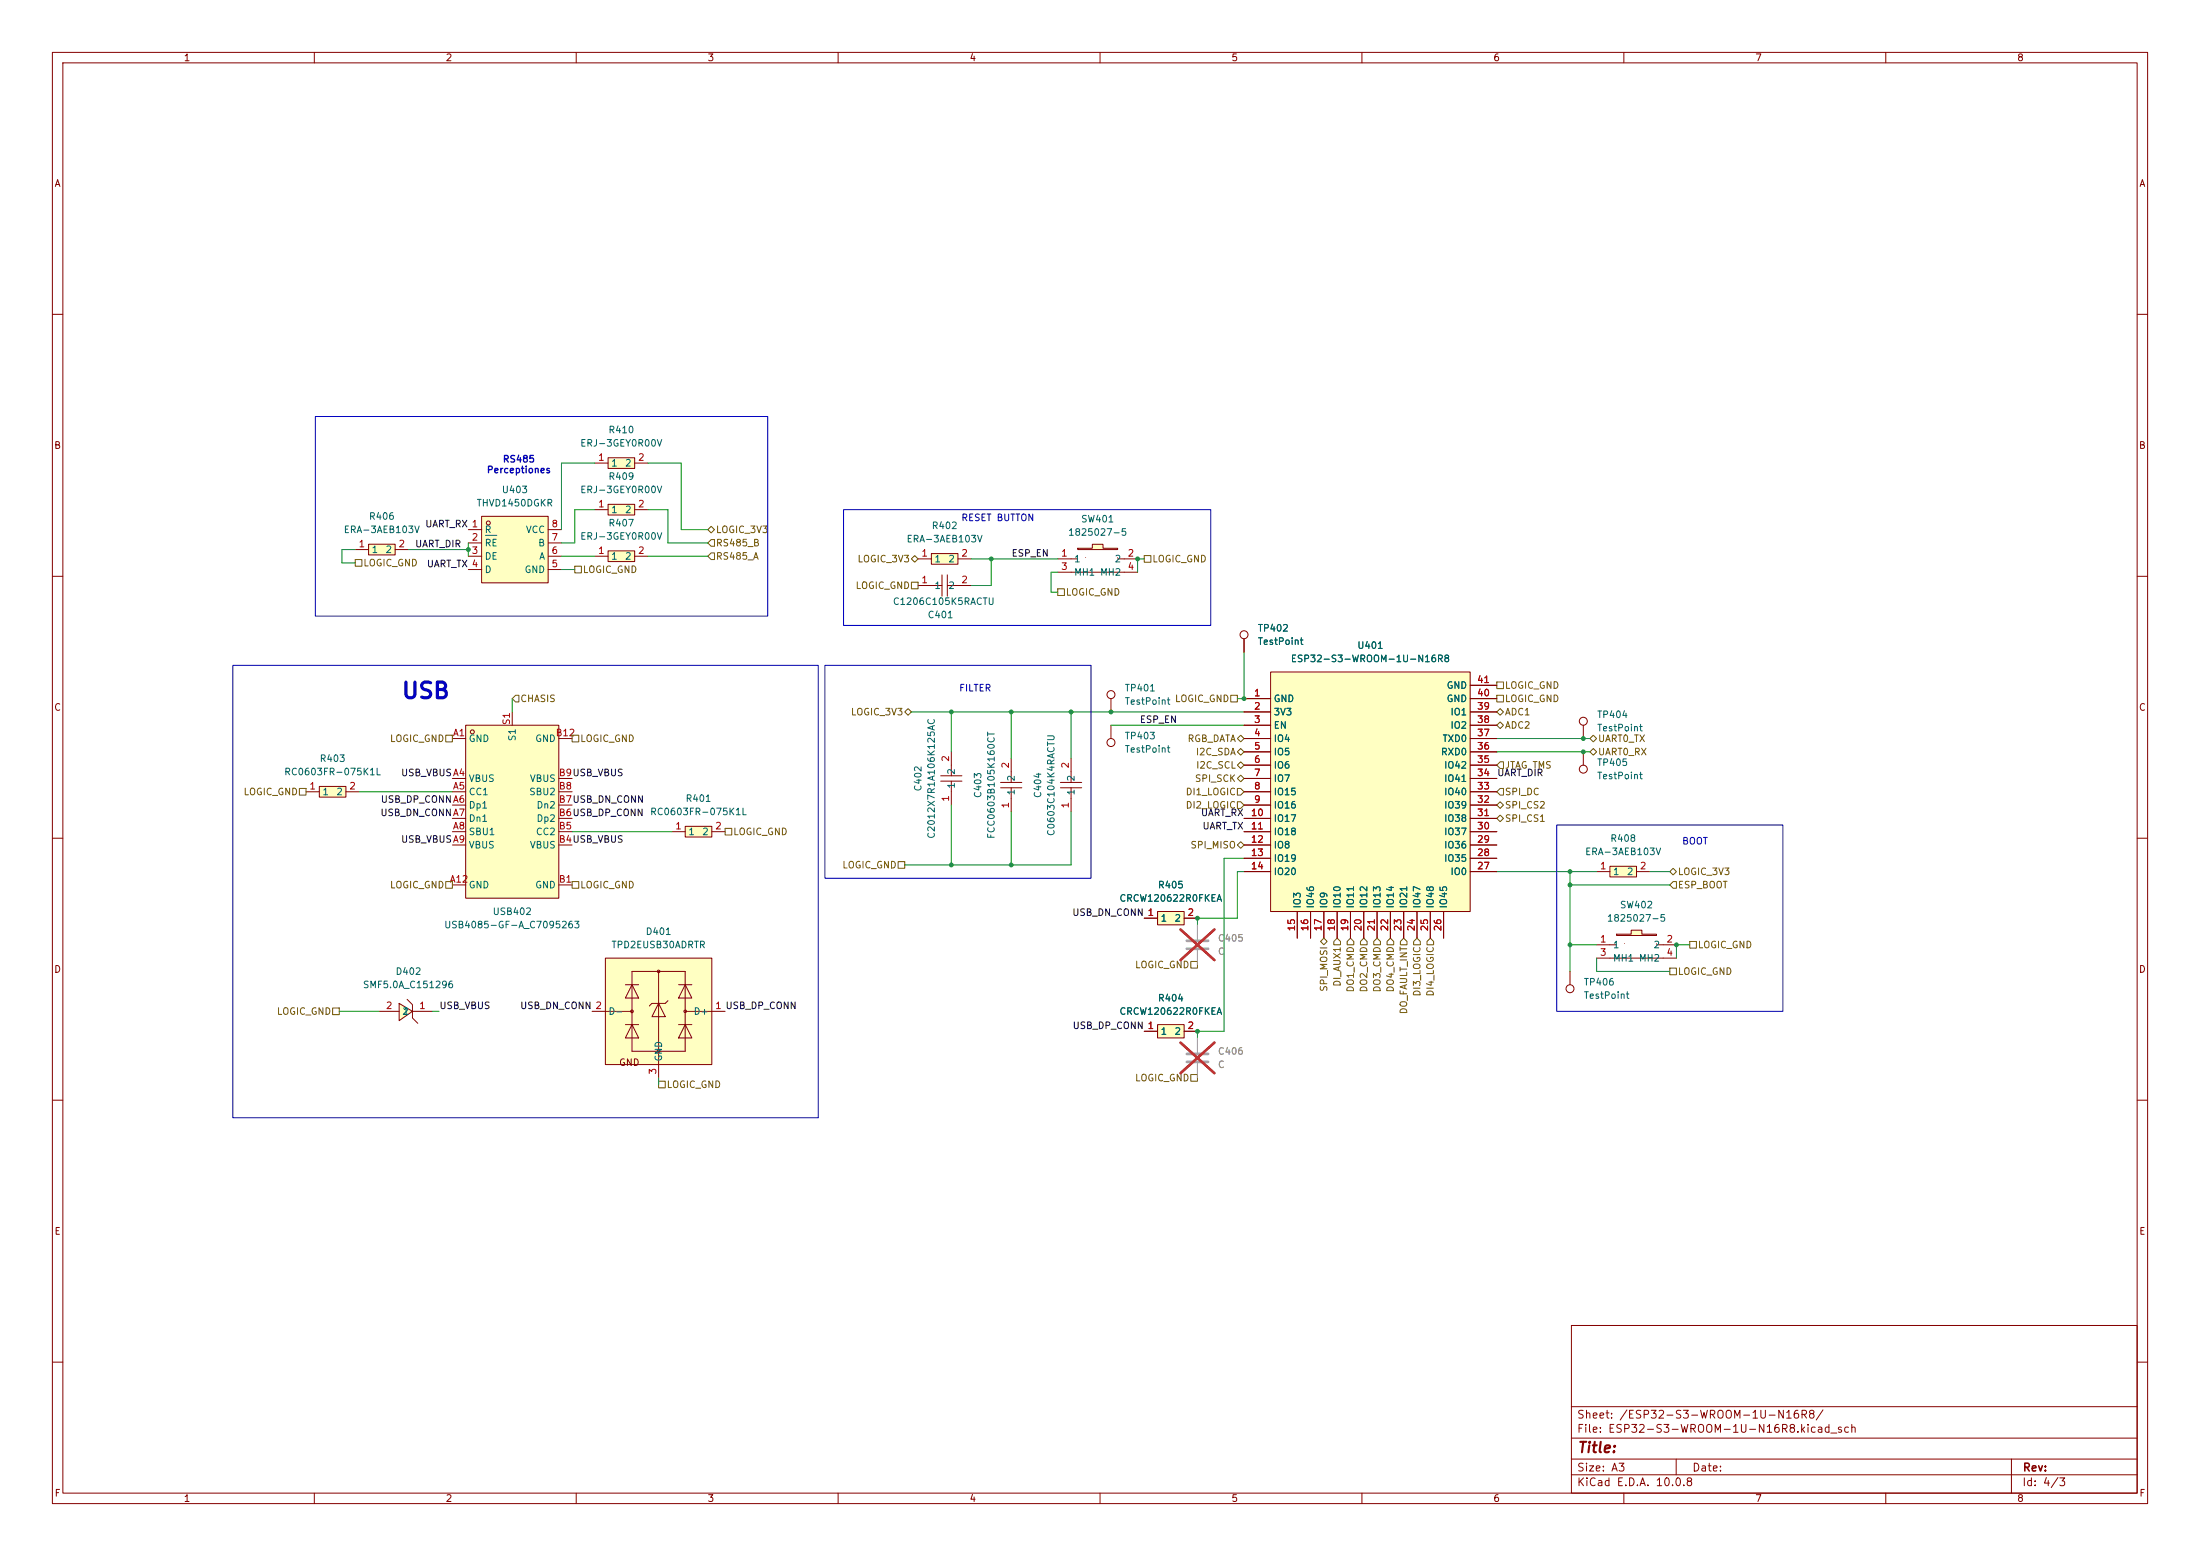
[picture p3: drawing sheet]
<svg xmlns="http://www.w3.org/2000/svg" width="420mm" height="297mm" viewBox="0 0 420 297" stroke-linecap="round" stroke-linejoin="round" font-family="sans-serif">
<g fill="none" stroke="#840000" stroke-width=".19">
<path d="M10 10h400v277h-400zM12 12h396v273h-396zM60 10v2M110 10v2M160 10v2M210 10v2M260 10v2M310 10v2M360 10v2M10 60h2M408 60h2M10 110h2"/>
<path d="M408 110h2M10 160h2M408 160h2M10 210h2M408 210h2M300 253h108v32h-108zM10 260h2M300 278.5h108M300 274.5h108M300 268.5h108M320 278.5v3M384 278.5v6.5"/>
<path d="M408 260h2M60 285v2M110 285v2M160 285v2M210 285v2M260 285v2M300 281.5h108M310 285v2M360 285v2"/>
</g>
<path d="M130.8 157.7h5.1v2.1h-5.1z" fill="#ffffc2"/>
<path d="M128.3 158.8h2.5M130.8 157.7h5.1v2.1h-5.1zM135.9 158.8h2.5" fill="none" stroke="#840000" stroke-width=".19"/>
<path d="M61 150.1h5v2h-5z" fill="#ffffc2"/>
<path d="M58.4 151.1h2.6M61 150.1h5v2h-5zM66 151.1h2.6" fill="none" stroke="#840000" stroke-width=".19"/>
<path d="M76.2 191.5l2.5 1.5-2.5 1.8z" fill="#ffffc2"/>
<path d="M72.4 193h3.8M76.2 191.5l2.5 1.5-2.5 1.8zM77.7 190.8l1 1v2.5l1.1 1M78.7 193h3.8" fill="none" stroke="#840000" stroke-width=".19"/>
<path d="M88.9 138.4h17.8v33.1h-17.8z" fill="#ffffc2"/>
<g fill="none" stroke="#840000" stroke-width=".19">
<path d="M88.9 138.4h17.8v33.1h-17.8zM97.8 135.9v2.5M86.4 141h2.5M86.4 148.6h2.5M86.4 151.1h2.5M86.4 153.7h2.5M86.4 156.2h2.5M86.4 158.8h2.5M106.7 141h2.5M106.7 148.6h2.5M106.7 151.1h2.5M106.7 153.7h2.5"/>
<path d="M106.7 156.2h2.5M106.7 158.8h2.5M86.4 161.3h2.5M86.4 168.9h2.5M106.7 161.3h2.5M106.7 168.9h2.5"/>
<circle cx="90.2" cy="139.7" r=".38"/>
</g>
<g fill="#ffffc2">
<path d="M115.6 182.9h20.3v20.3h-20.3z"/>
<path d="M120.6 188l1.3 2.5h-2.5z"/>
<path d="M120.6 195.6l1.3 2.5h-2.5z"/>
<path d="M125.7 191.5l1.3 2.6h-2.5z"/>
<path d="M130.8 188l1.3 2.5h-2.6z"/>
<path d="M130.8 195.6l1.3 2.5h-2.6z"/>
</g>
<g fill="none" stroke="#840000" stroke-width=".19">
<path d="M113 193h7.6M115.6 182.9h20.3v20.3h-20.3zM119.4 188h2.5M119.4 195.6h2.5M120.6 188l1.3 2.5h-2.5zM120.6 195.6l1.3 2.5h-2.5zM120.6 185.4h10.2v15.3h-10.2zM125.7 191.5l1.3 2.6h-2.5zM125.7 185.4v20.3M127.5 191l-.5 .5h-2.5l-.6 .5M129.5 188h2.6M129.5 195.6h2.6"/>
<path d="M130.8 188l1.3 2.5h-2.6zM130.8 195.6l1.3 2.5h-2.6zM130.8 193h7.6"/>
<circle cx="120.6" cy="193" r=".25"/>
<circle cx="125.7" cy="185.4" r=".25"/>
<circle cx="130.8" cy="193" r=".25"/>
<circle cx="125.7" cy="200.7" r=".25"/>
</g>
<path d="M116.1 96.3h5.1v2h-5.1z" fill="#ffffc2"/>
<path d="M113.5 97.3h2.6M116.1 96.3h5.1v2h-5.1zM121.2 97.3h2.5" fill="none" stroke="#840000" stroke-width=".19"/>
<path d="M91.9 98.6h12.7v12.7h-12.7z" fill="#ffffc2"/>
<g fill="none" stroke="#840000" stroke-width=".19">
<path d="M91.9 98.6h12.7v12.7h-12.7zM89.4 101.1h2.5M89.4 103.6h2.5M89.4 106.2h2.5M89.4 108.7h2.5M104.6 101.1h2.6M104.6 103.6h2.6M104.6 106.2h2.6M104.6 108.7h2.6"/>
<circle cx="93.2" cy="99.8" r=".38"/>
</g>
<path d="M92.7 102.2h2.1" fill="none" stroke="#006464" stroke-width=".19"/>
<path d="M116.1 87.4h5.1v2h-5.1z" fill="#ffffc2"/>
<path d="M113.5 88.4h2.6M116.1 87.4h5.1v2h-5.1zM121.2 88.4h2.5" fill="none" stroke="#840000" stroke-width=".19"/>
<path d="M70.4 103.9h5v2h-5z" fill="#ffffc2"/>
<path d="M67.8 104.9h2.6M70.4 103.9h5v2h-5zM75.4 104.9h2.6" fill="none" stroke="#840000" stroke-width=".19"/>
<path d="M116.1 105.2h5.1v2h-5.1z" fill="#ffffc2"/>
<g fill="none" stroke="#840000" stroke-width=".19">
<path d="M113.5 106.2h2.6M116.1 105.2h5.1v2h-5.1zM121.2 106.2h2.5M212.1 138.4v2.6"/>
<circle cx="212.1" cy="141.7" r=".76"/>
</g>
<path d="M226.6 179.6h4M226.6 181.1h4" fill="none" stroke="#9c9b98" stroke-width=".51"/>
<path d="M228.6 176.5v2.8M228.6 181.4v2.8" fill="none" stroke="#9c9b98" stroke-width=".19"/>
<path d="M225.4 177.4l6.4 5.9M231.8 177.4l-6.4 5.9" fill="none" stroke="#e12e31" stroke-width=".46"/>
<path d="M221 174h5.1v2.5h-5.1z" fill="#ffffc2"/>
<path d="M218.4 175.3h2.6M221 174h5.1v2.5h-5.1zM226.1 175.3h2.5" fill="none" stroke="#840000" stroke-width=".19"/>
<path d="M221 195.6h5.1v2.5h-5.1z" fill="#ffffc2"/>
<g fill="none" stroke="#840000" stroke-width=".19">
<path d="M212.1 133.4v2.5M191 150.4h4.1M191 149.3h4.1M193 144.8v4.5M193 150.4v4.5M202.4 150.4h4.1M202.4 149.3h4.1M204.5 144.8v4.5M204.5 150.4v4.5M218.4 196.9h2.6M221 195.6h5.1v2.5h-5.1zM226.1 196.9h2.5"/>
<circle cx="212.1" cy="132.6" r=".76"/>
</g>
<path d="M226.6 201.2h4M226.6 202.7h4" fill="none" stroke="#9c9b98" stroke-width=".51"/>
<path d="M228.6 198.1v2.8M228.6 202.9v2.8" fill="none" stroke="#9c9b98" stroke-width=".19"/>
<path d="M225.4 199l6.4 5.9M231.8 199l-6.4 5.9" fill="none" stroke="#e12e31" stroke-width=".46"/>
<path d="M242.6 128.3h38.1v45.7h-38.1z" fill="#ffffc2"/>
<g fill="none" stroke="#840000" stroke-width=".19">
<path d="M175.3 111.8h4.5M179.8 109.7v4.1M180.9 111.8h4.5M180.9 109.7v4.1M237.5 133.4h5.1M237.5 135.9h5.1M237.5 138.4h5.1M237.5 121.9v2.6M242.6 128.3h38.1v45.7h-38.1zM280.7 133.4h5M280.7 135.9h5M280.7 138.4h5"/>
<path d="M280.7 130.8h5M179.6 149.1h4M179.6 148.1h4M181.6 143.5v4.6M181.6 149.1v4.6M237.5 141h5.1M237.5 143.5h5.1M237.5 146.1h5.1M237.5 148.6h5.1M237.5 151.1h5.1M237.5 153.7h5.1M237.5 156.2h5.1"/>
<path d="M237.5 158.8h5.1M280.7 141h5M280.7 143.5h5M280.7 146.1h5M280.7 148.6h5M280.7 151.1h5M280.7 153.7h5M280.7 156.2h5M280.7 158.8h5M237.5 161.3h5.1M237.5 163.8h5.1M237.5 166.4h5.1"/>
<path d="M247.6 174v5.1M250.2 174v5.1M252.7 174v5.1M255.3 174v5.1M257.8 174v5.1M260.3 174v5.1M262.9 174v5.1M265.4 174v5.1M268 174v5.1M270.5 174v5.1M273 174v5.1M275.6 174v5.1"/>
<path d="M280.7 161.3h5M280.7 163.8h5M280.7 166.4h5"/>
<circle cx="237.5" cy="121.2" r=".76"/>
</g>
<path d="M177.8 105.7h5.1v2h-5.1z" fill="#ffffc2"/>
<path d="M175.3 106.7h2.5M177.8 105.7h5.1v2h-5.1zM182.9 106.7h2.5" fill="none" stroke="#840000" stroke-width=".19"/>
<path d="M205.7 104.7h2.8v-.8h2.1v.8h2.8v.2h-7.7z" fill="#ffffc2"/>
<path d="M204.5 106.7h1.2M204.5 109.2h10.1M205.7 104.7h2.8v-.8h2.1v.8h2.8v.2h-7.7z" fill="none" stroke="#840000" stroke-width=".19"/>
<g fill="#840000">
<circle cx="207.3" cy="106.4" r=".08"/>
<circle cx="213.4" cy="106.4" r=".08"/>
</g>
<path d="M201.9 106.7h2.6M201.9 109.2h2.6M213.4 106.7h3.8M214.6 109.2h2.6" fill="none" stroke="#840000" stroke-width=".19"/>
<path d="M308.6 178.3h2.8v-.8h2v.8h2.8v.3h-7.6z" fill="#ffffc2"/>
<path d="M308.6 178.3h2.8v-.8h2v.8h2.8v.3h-7.6zM307.3 180.3h1.3M307.3 182.9h10.2" fill="none" stroke="#840000" stroke-width=".19"/>
<g fill="#840000">
<circle cx="310.1" cy="180.1" r=".08"/>
<circle cx="316.2" cy="180.1" r=".08"/>
</g>
<g fill="none" stroke="#840000" stroke-width=".19">
<path d="M302.3 138.4v2.6M302.3 143.5v2.6M299.7 185.4v2.6M304.8 180.3h2.5M304.8 182.9h2.5M316.2 180.3h3.8M317.5 182.9h2.5"/>
<circle cx="302.3" cy="137.7" r=".76"/>
<circle cx="302.3" cy="146.8" r=".76"/>
<circle cx="299.7" cy="188.7" r=".76"/>
</g>
<path d="M307.3 165.3h5.1v2.1h-5.1z" fill="#ffffc2"/>
<g fill="none" stroke="#840000" stroke-width=".19">
<path d="M237.5 133.4h5.1M237.5 135.9h5.1M237.5 138.4h5.1M237.5 121.9v2.6M280.7 133.4h5M280.7 135.9h5M280.7 138.4h5M280.7 130.8h5M237.5 141h5.1M237.5 143.5h5.1M237.5 146.1h5.1M237.5 148.6h5.1"/>
<path d="M237.5 151.1h5.1M237.5 153.7h5.1M237.5 156.2h5.1M237.5 158.8h5.1M280.7 141h5M280.7 143.5h5M280.7 146.1h5M280.7 148.6h5M280.7 151.1h5M280.7 153.7h5M280.7 156.2h5M280.7 158.8h5"/>
<path d="M218.4 175.3h2.6M226.1 175.3h2.5M237.5 166.4h5.1M237.5 161.3h5.1M237.5 163.8h5.1M247.6 174v5.1M250.2 174v5.1M252.7 174v5.1M255.3 174v5.1M257.8 174v5.1M260.3 174v5.1M262.9 174v5.1"/>
<path d="M265.4 174v5.1M268 174v5.1M270.5 174v5.1M273 174v5.1M275.6 174v5.1M280.7 166.4h5M280.7 161.3h5M280.7 163.8h5M304.8 166.4h2.5M307.3 165.3h5.1v2.1h-5.1zM312.4 166.4h2.6M218.4 196.9h2.6"/>
<path d="M226.1 196.9h2.5"/>
</g>
<g fill="none" stroke="#725600" stroke-width=".19">
<path d="M67.8 106.8h1.3v1.3h-1.3zM109.7 108.1h1.3v1.2h-1.3zM135.1 101.1l.7-.6 .6 .6-.6 .6zM135.8 105.5h.6v1.3h-.6l-.7-.6zM135.8 103h.6v1.3h-.6l-.7-.7zM174 111.1h1.3v1.3h-1.3zM174 106.7l.6-.7 .7 .7-.7 .6zM201.9 112.4h1.3v1.3h-1.3zM218.4 106h1.3v1.3h-1.3zM98.4 132.7h.7v1.3h-.7l-.6-.6zM172.7 135.9l.7-.6 .6 .6-.6 .6zM234.9 132.7h1.3v1.3h-1.3z"/>
<path d="M285.7 132.7h1.3v1.3h-1.3zM285.7 138.4l.7-.6 .6 .6-.6 .7zM285.7 130.2h1.3v1.2h-1.3zM286.4 135.3l.6 .6-.6 .6-.7-.6zM57.1 150.5h1.3v1.3h-1.3zM85.1 140.3h1.3v1.3h-1.3zM109.2 140.3h1.3v1.3h-1.3zM138.4 158.1h1.3v1.3h-1.3zM236.2 153h.7l.6 .7-.6 .6h-.7zM236.2 141l.7-.7 .6 .7-.6 .6zM236.2 146.1l.7-.7 .6 .7-.6 .6zM236.2 150.5h.7l.6 .6-.6 .7h-.7z"/>
<path d="M236.2 148.6l.7-.6 .6 .6-.6 .6zM236.2 143.5l.7-.6 .6 .6-.6 .6zM285.7 153.7l.7-.7 .6 .7-.6 .6zM286.4 150.5h.6v1.3h-.6l-.7-.7zM286.4 155.6l.6 .6-.6 .6-.7-.6zM286.4 145.4h.6v1.3h-.6l-.7-.6zM303.5 141l.7-.7 .6 .7-.6 .6zM303.5 143.5l.7-.6 .6 .6-.6 .6zM85.1 168.3h1.3v1.2h-1.3zM109.2 168.3h1.3v1.2h-1.3zM171.4 164.5h1.3v1.2h-1.3zM236.2 161.3l.7-.6 .6 .6-.6 .6z"/>
<path d="M252.1 179.7l.6-.6 .7 .6-.7 .6zM255.3 179.1l.6 .6v.6h-1.3v-.6zM257.8 179.1l.6 .6v.6h-1.2v-.6zM260.3 179.1l.7 .6v.6h-1.3v-.6zM262.9 179.1l.6 .6v.6h-1.2v-.6zM265.4 179.1l.7 .6v.6h-1.3v-.6zM268 179.1l.6 .6v.6h-1.3v-.6zM270.5 179.1l.6 .6v.6h-1.2v-.6zM273 179.1l.7 .6v.6h-1.3v-.6zM318.8 166.4l.6-.7 .6 .7-.6 .6zM319.4 168.3h.6v1.2h-.6l-.6-.6zM322.6 179.7h1.2v1.3h-1.2z"/>
<path d="M63.5 192.4h1.3v1.3h-1.3zM227.3 183.5h1.3v1.3h-1.3zM318.8 184.8h1.2v1.3h-1.2zM125.7 206.4h1.3v1.2h-1.3zM227.3 205.1h1.3v1.3h-1.3z"/>
</g>
<g fill="none" stroke="#009600" stroke-width=".19">
<path d="M113.5 97.3h-3.8v6.3h-2.5M113.5 88.4h-6.3v12.7M123.7 97.3h3.8v6.3h7.6M123.7 88.4h6.3v12.7h5.1M67.8 104.9h-2.5v2.5h2.5M78 104.9h11.4M89.4 103.6v2.6M107.2 106.2h6.3M107.2 108.7h2.5M123.7 106.2h11.4M185.4 106.7h16.5M189.2 106.7v5.1h-3.8"/>
<path d="M201.9 109.2h-1.2v3.8h1.2M218.4 106.7h-1.2v2.5M97.8 133.4v2.5M174 135.9h63.5M181.6 135.9v7.6M193 135.9v8.9M204.5 135.9v8.9M212.1 138.4h25.4M237.5 124.5v8.9h-1.3M68.6 151.1h17.8M109.2 158.8h19.1M181.6 153.7v11.4"/>
<path d="M193 154.9v10.2M204.5 154.9v10.2h-31.8M285.7 143.5h17.8M285.7 141h17.8M237.5 166.4h-1.3v8.9h-7.6v1.2M237.5 163.8h-3.8v33.1h-5.1v1.2M285.7 166.4h19.1M299.7 166.4v19M299.7 168.9h19.1M315 166.4h3.8M64.8 193h7.6M82.5 193h1.3"/>
<path d="M299.7 180.3h5.1M304.8 182.9v2.5h14M322.6 180.3h-2.6v2.6M125.7 205.7v1.3"/>
</g>
<path d="M60.2 79.5h86.4v38.1h-86.4zM161 97.3h70.1v22.1h-70.1zM44.4 127h111.8v86.4h-111.8zM157.5 127h50.8v40.6h-50.8zM297.2 157.5h43.2v35.5h-43.2z" fill="none" stroke="#0000c2" stroke-width=".19"/>
<path d="M228.6 176.5v2.8M228.6 181.4v2.8M228.6 198.1v2.8M228.6 202.9v2.8" fill="none" stroke="#9c9b98" stroke-width=".19"/>
<path d="M225.4 177.4l6.4 5.9M231.8 177.4l-6.4 5.9M225.4 199l6.4 5.9M231.8 199l-6.4 5.9" fill="none" stroke="#e12e31" stroke-width=".46"/>
<g fill="#009600">
<circle cx="302.3" cy="143.5" r=".46"/>
<circle cx="299.7" cy="166.4" r=".46"/>
<circle cx="320" cy="180.3" r=".46"/>
<circle cx="204.5" cy="135.9" r=".46"/>
<circle cx="181.6" cy="135.9" r=".46"/>
<circle cx="193" cy="135.9" r=".46"/>
<circle cx="212.1" cy="135.9" r=".46"/>
<circle cx="228.6" cy="175.3" r=".46"/>
<circle cx="237.5" cy="133.4" r=".46"/>
<circle cx="228.6" cy="196.9" r=".46"/>
<circle cx="89.4" cy="104.9" r=".46"/>
<circle cx="299.7" cy="168.9" r=".46"/>
<circle cx="299.7" cy="180.3" r=".46"/>
<circle cx="302.3" cy="141" r=".46"/>
<circle cx="217.2" cy="106.7" r=".46"/>
<circle cx="181.6" cy="165.1" r=".46"/>
<circle cx="189.2" cy="106.7" r=".46"/>
<circle cx="193" cy="165.1" r=".46"/>
</g>
<text font-size="3" fill="#0000c2" x="76.5" y="134.1">USB</text>
<text font-size="2" fill="#840000" x="301" y="277.8">Title:</text>
<g font-size="1.5" fill="#840000">
<text x="300.9" y="273.8">File: ESP32-S3-WROOM-1U-N16R8.kicad_sch</text>
<text x="300.9" y="271.1">Sheet: /ESP32-S3-WROOM-1U-N16R8/</text>
<text x="300.9" y="281.2">Size: A3</text>
<text x="322.9" y="281.2">Date:</text>
<text x="386" y="281.2">Rev:</text>
<text x="300.9" y="284">KiCad E.D.A. 10.0.8</text>
<text x="385.9" y="284">Id: 4/3</text>
</g>
<g font-size="1.3" fill="#840000">
<text x="35" y="12">1</text>
<text x="85" y="12">2</text>
<text x="135" y="12">3</text>
<text x="185" y="12">4</text>
<text x="235" y="12">5</text>
<text x="285" y="12">6</text>
<text x="335" y="12">7</text>
<text x="385" y="12">8</text>
<text x="10.3" y="36">A</text>
<text x="408.3" y="36">A</text>
<text x="10.2" y="86">B</text>
<text x="408.2" y="86">B</text>
<text x="10.2" y="136">C</text>
<text x="408.2" y="136">C</text>
<text x="10.2" y="186">D</text>
<text x="408.2" y="186">D</text>
<text x="118.1" y="203.8">GND</text>
<text x="10.3" y="236">E</text>
<text x="408.3" y="236">E</text>
<text x="10.3" y="286">F</text>
<text x="35" y="287">1</text>
<text x="85" y="287">2</text>
<text x="135" y="287">3</text>
<text x="185" y="287">4</text>
<text x="235" y="287">5</text>
<text x="285" y="287">6</text>
<text x="335" y="287">7</text>
<text x="385" y="287">8</text>
<text x="408.3" y="286">F</text>
</g>
<g font-size="1.3" fill="#006464">
<text x="116" y="83">R410</text>
<text x="110.7" y="85.5">ERJ-3GEY0R00V</text>
<text x="116.6" y="89.4">1</text>
<text x="119.2" y="89.4">2</text>
<text x="95.7" y="94.4">U403</text>
<text x="110.7" y="94.4">ERJ-3GEY0R00V</text>
<text x="116" y="91.9">R409</text>
<text x="70.3" y="99.5">R406</text>
<text x="90.9" y="97">THVD1450DGKR</text>
<text x="116" y="100.8">R407</text>
<text x="116.6" y="98.2">1</text>
<text x="119.2" y="98.2">2</text>
<text x="177.8" y="101.3">R402</text>
<text x="206.3" y="100">SW401</text>
<text x="65.5" y="102.1">ERA-3AEB103V</text>
<text x="70.8" y="105.9">1</text>
<text x="73.5" y="105.9">2</text>
<text x="92.4" y="102.1">R</text>
<text x="92.4" y="104.6">RE</text>
<text x="92.4" y="107.1">DE</text>
<text x="100.3" y="102.1">VCC</text>
<text x="102.6" y="104.6">B</text>
<text x="102.8" y="107.1">A</text>
<text x="110.7" y="103.3">ERJ-3GEY0R00V</text>
<text x="116.6" y="107.1">1</text>
<text x="119.2" y="107.1">2</text>
<text x="173" y="103.8">ERA-3AEB103V</text>
<text x="178.3" y="107.6">1</text>
<text x="180.9" y="107.6">2</text>
<text x="203.8" y="102.6">1825027-5</text>
<text x="205" y="107.6">1</text>
<text x="212.7" y="107.6">2</text>
<text x="92.4" y="109.7">D</text>
<text x="100" y="109.7">GND</text>
<text x="178.3" y="112.7">1</text>
<text x="180.9" y="112.7">2</text>
<text x="205" y="110.2">MH1 MH2</text>
<text x="170.3" y="115.8">C1206C105K5RACTU</text>
<text x="177" y="118.3">C401</text>
<text x="240" y="120.9">TP402</text>
<text x="240" y="123.4">TestPoint</text>
<text x="259" y="124.2">U401</text>
<text x="246.3" y="126.7">ESP32-S3-WROOM-1U-N16R8</text>
<text x="276.1" y="131.8">GND</text>
<text x="214.6" y="132.3">TP401</text>
<text x="214.6" y="134.8">TestPoint</text>
<text x="243.1" y="134.3">GND</text>
<text x="243.1" y="136.9">3V3</text>
<text x="276.1" y="134.3">GND</text>
<text x="276.8" y="136.9">IO1</text>
<text x="304.8" y="137.4">TP404</text>
<text x="89.4" y="141.9">GND</text>
<text x="98.8" y="141.6" transform="rotate(-90 98.8 141.6)">S1</text>
<text x="102.1" y="141.9">GND</text>
<text x="214.6" y="141.4">TP403</text>
<text x="214.6" y="144">TestPoint</text>
<text x="243.1" y="139.4">EN</text>
<text x="243.1" y="141.9">IO4</text>
<text x="275.3" y="141.9">TXD0</text>
<text x="276.8" y="139.4">IO2</text>
<text x="304.8" y="139.9">TestPoint</text>
<text x="54.2" y="148.3">RC0603FR-075K1L</text>
<text x="60.9" y="145.7">R403</text>
<text x="89.4" y="149.6">VBUS</text>
<text x="101" y="149.6">VBUS</text>
<text x="182.6" y="148" transform="rotate(-90 182.6 148)">2</text>
<text x="194" y="149.3" transform="rotate(-90 194 149.3)">2</text>
<text x="205.4" y="149.3" transform="rotate(-90 205.4 149.3)">2</text>
<text x="243.1" y="144.5">IO5</text>
<text x="243.1" y="147">IO6</text>
<text x="243.1" y="149.6">IO7</text>
<text x="275" y="144.5">RXD0</text>
<text x="275.6" y="149.6">IO41</text>
<text x="275.6" y="147">IO42</text>
<text x="304.8" y="146.5">TP405</text>
<text x="304.8" y="149">TestPoint</text>
<text x="61.4" y="152.1">1</text>
<text x="64.1" y="152.1">2</text>
<text x="89.4" y="152.1">CC1</text>
<text x="89.4" y="154.6">Dp1</text>
<text x="100.9" y="152.1">SBU2</text>
<text x="102.3" y="154.6">Dn2</text>
<text x="124" y="155.9">RC0603FR-075K1L</text>
<text x="130.8" y="153.4">R401</text>
<text x="176.2" y="151.2" transform="rotate(-90 176.2 151.2)">C402</text>
<text x="182.6" y="150.6" transform="rotate(-90 182.6 150.6)">1</text>
<text x="187.7" y="152.4" transform="rotate(-90 187.7 152.4)">C403</text>
<text x="194" y="151.9" transform="rotate(-90 194 151.9)">1</text>
<text x="199.1" y="152.4" transform="rotate(-90 199.1 152.4)">C404</text>
<text x="205.4" y="151.9" transform="rotate(-90 205.4 151.9)">1</text>
<text x="243.1" y="152.1">IO15</text>
<text x="243.1" y="154.6">IO16</text>
<text x="275.6" y="154.6">IO39</text>
<text x="275.6" y="152.1">IO40</text>
<text x="89.4" y="157.2">Dn1</text>
<text x="89.4" y="159.7">SBU1</text>
<text x="102.2" y="159.7">CC2</text>
<text x="102.3" y="157.2">Dp2</text>
<text x="131.3" y="159.7">1</text>
<text x="133.9" y="159.7">2</text>
<text x="178.8" y="160.2" transform="rotate(-90 178.8 160.2)">C2012X7R1A106K125AC</text>
<text x="190.2" y="160.2" transform="rotate(-90 190.2 160.2)">FCC0603B105K160CT</text>
<text x="201.6" y="159.7" transform="rotate(-90 201.6 159.7)">C0603C104K4RACTU</text>
<text x="243.1" y="157.2">IO17</text>
<text x="243.1" y="159.7">IO18</text>
<text x="275.6" y="159.7">IO37</text>
<text x="275.6" y="157.2">IO38</text>
<text x="307.3" y="161">R408</text>
<text x="89.4" y="162.3">VBUS</text>
<text x="101" y="162.3">VBUS</text>
<text x="243.1" y="162.3">IO8</text>
<text x="243.1" y="164.8">IO19</text>
<text x="243.1" y="167.3">IO20</text>
<text x="275.6" y="164.8">IO35</text>
<text x="275.6" y="162.3">IO36</text>
<text x="276.8" y="167.3">IO0</text>
<text x="302.5" y="163.5">ERA-3AEB103V</text>
<text x="307.8" y="167.3">1</text>
<text x="310.5" y="167.3">2</text>
<text x="89.4" y="169.9">GND</text>
<text x="102.1" y="169.9">GND</text>
<text x="213.6" y="172.4">CRCW120622R0FKEA</text>
<text x="220.9" y="169.9">R405</text>
<text x="248.6" y="173.5" transform="rotate(-90 248.6 173.5)">IO3</text>
<text x="251.2" y="173.5" transform="rotate(-90 251.2 173.5)">IO46</text>
<text x="253.7" y="173.5" transform="rotate(-90 253.7 173.5)">IO9</text>
<text x="256.2" y="173.5" transform="rotate(-90 256.2 173.5)">IO10</text>
<text x="258.8" y="173.5" transform="rotate(-90 258.8 173.5)">IO11</text>
<text x="261.3" y="173.5" transform="rotate(-90 261.3 173.5)">IO12</text>
<text x="263.9" y="173.5" transform="rotate(-90 263.9 173.5)">IO13</text>
<text x="266.4" y="173.5" transform="rotate(-90 266.4 173.5)">IO14</text>
<text x="268.9" y="173.5" transform="rotate(-90 268.9 173.5)">IO21</text>
<text x="271.5" y="173.5" transform="rotate(-90 271.5 173.5)">IO47</text>
<text x="274" y="173.5" transform="rotate(-90 274 173.5)">IO48</text>
<text x="276.6" y="173.5" transform="rotate(-90 276.6 173.5)">IO45</text>
<text x="309.1" y="173.7">SW402</text>
<text x="84.7" y="177.5">USB4085-GF-A_C7095263</text>
<text x="93.9" y="175">USB402</text>
<text x="123.2" y="178.8">D401</text>
<text x="221.5" y="176.2">1</text>
<text x="224.1" y="176.2">2</text>
<text x="306.7" y="176.2">1825027-5</text>
<text x="116.6" y="181.3">TPD2EUSB30ADRTR</text>
<text x="307.8" y="181.3">1</text>
<text x="307.8" y="183.8">MH1 MH2</text>
<text x="315.6" y="181.3">2</text>
<text x="69.2" y="188.9">SMF5.0A_C151296</text>
<text x="75.4" y="186.4">D402</text>
<text x="220.9" y="191.5">R404</text>
<text x="302.2" y="188.4">TP406</text>
<text x="302.2" y="191">TestPoint</text>
<text x="76.7" y="194">2</text>
<text x="76.8" y="194">1</text>
<text x="116.1" y="194">D-</text>
<text x="132.3" y="194">D+</text>
<text x="213.6" y="194">CRCW120622R0FKEA</text>
<text x="221.5" y="197.8">1</text>
<text x="224.1" y="197.8">2</text>
<text x="126.7" y="202.7" transform="rotate(-90 126.7 202.7)">GND</text>
</g>
<g font-size="1.3" fill="#0000c2">
<text x="95.9" y="88.6">RS485</text>
<text x="92.8" y="90.6">Perceptiones</text>
<text x="183.4" y="99.8">RESET BUTTON</text>
<text x="183" y="132.3">FILTER</text>
<text x="321" y="161.5">BOOT</text>
</g>
<g font-size="1.3" fill="#a90000">
<text x="114.1" y="88.3">1</text>
<text x="121.7" y="88.3">2</text>
<text x="105.2" y="101">8</text>
<text x="114.1" y="97.1">1</text>
<text x="121.7" y="97.1">2</text>
<text x="68.4" y="104.8">1</text>
<text x="76" y="104.8">2</text>
<text x="89.9" y="103.5">2</text>
<text x="89.9" y="106">3</text>
<text x="105.2" y="106">6</text>
<text x="105.2" y="103.5">7</text>
<text x="114.1" y="106">1</text>
<text x="121.7" y="106">2</text>
<text x="175.8" y="106.5">1</text>
<text x="183.4" y="106.5">2</text>
<text x="202.5" y="106.5">1</text>
<text x="215.2" y="106.5">2</text>
<text x="105.2" y="108.6">5</text>
<text x="175.8" y="111.6">1</text>
<text x="183.4" y="111.6">2</text>
<text x="202.5" y="109.1">3</text>
<text x="215.2" y="109.1">4</text>
<text x="281.9" y="130.7">41</text>
<text x="239.3" y="133.2">1</text>
<text x="239.3" y="135.8">2</text>
<text x="281.9" y="135.8">39</text>
<text x="281.9" y="133.2">40</text>
<text x="86.4" y="140.8">A1</text>
<text x="97.7" y="138.5" transform="rotate(-90 97.7 138.5)">S1</text>
<text x="106" y="140.8">B12</text>
<text x="239.3" y="138.3">3</text>
<text x="239.3" y="140.8">4</text>
<text x="239.3" y="143.4">5</text>
<text x="281.9" y="143.4">36</text>
<text x="281.9" y="140.8">37</text>
<text x="281.9" y="138.3">38</text>
<text x="106.6" y="148.5">B9USB_VBUS</text>
<text x="181.5" y="145.5" transform="rotate(-90 181.5 145.5)">2</text>
<text x="192.9" y="146.8" transform="rotate(-90 192.9 146.8)">2</text>
<text x="204.3" y="146.8" transform="rotate(-90 204.3 146.8)">2</text>
<text x="239.3" y="145.9">6</text>
<text x="239.3" y="148.5">7</text>
<text x="281.9" y="148.5">34</text>
<text x="281.9" y="145.9">35</text>
<text x="59" y="151">1</text>
<text x="66.6" y="151">2</text>
<text x="86.4" y="151">A5</text>
<text x="106.6" y="153.5">B7USB_DN_CONN</text>
<text x="106.6" y="151">B8</text>
<text x="181.5" y="153.1" transform="rotate(-90 181.5 153.1)">1</text>
<text x="192.9" y="154.4" transform="rotate(-90 192.9 154.4)">1</text>
<text x="204.3" y="154.4" transform="rotate(-90 204.3 154.4)">1</text>
<text x="239.3" y="151">8</text>
<text x="239.3" y="153.5">9</text>
<text x="281.9" y="153.5">32</text>
<text x="281.9" y="151">33</text>
<text x="86.4" y="158.6">A8</text>
<text x="106.6" y="161.2">B4USB_VBUS</text>
<text x="106.6" y="158.6">B5</text>
<text x="106.6" y="156.1">B6USB_DP_CONN</text>
<text x="128.8" y="158.6">1</text>
<text x="136.4" y="158.6">2</text>
<text x="238.7" y="156.1">10</text>
<text x="238.7" y="158.6">11</text>
<text x="238.7" y="161.2">12</text>
<text x="281.9" y="161.2">29</text>
<text x="281.9" y="158.6">30</text>
<text x="281.9" y="156.1">31</text>
<text x="238.7" y="163.7">13</text>
<text x="238.7" y="166.2">14</text>
<text x="281.9" y="166.2">27</text>
<text x="281.9" y="163.7">28</text>
<text x="305.3" y="166.2">1</text>
<text x="313" y="166.2">2</text>
<text x="85.7" y="168.8">A12</text>
<text x="106.6" y="168.8">B1</text>
<text x="219" y="175.1">1</text>
<text x="226.6" y="175.1">2</text>
<text x="247.5" y="177.9" transform="rotate(-90 247.5 177.9)">15</text>
<text x="250.1" y="177.9" transform="rotate(-90 250.1 177.9)">16</text>
<text x="252.6" y="177.9" transform="rotate(-90 252.6 177.9)">17</text>
<text x="255.1" y="177.9" transform="rotate(-90 255.1 177.9)">18</text>
<text x="257.7" y="177.9" transform="rotate(-90 257.7 177.9)">19</text>
<text x="260.2" y="177.9" transform="rotate(-90 260.2 177.9)">20</text>
<text x="262.8" y="177.9" transform="rotate(-90 262.8 177.9)">21</text>
<text x="265.3" y="177.9" transform="rotate(-90 265.3 177.9)">22</text>
<text x="267.8" y="177.9" transform="rotate(-90 267.8 177.9)">23</text>
<text x="270.4" y="177.9" transform="rotate(-90 270.4 177.9)">24</text>
<text x="272.9" y="177.9" transform="rotate(-90 272.9 177.9)">25</text>
<text x="275.5" y="177.9" transform="rotate(-90 275.5 177.9)">26</text>
<text x="305.3" y="180.2">1</text>
<text x="305.3" y="182.7">3</text>
<text x="318" y="180.2">2</text>
<text x="318" y="182.7">4</text>
<text x="73.6" y="192.9">2</text>
<text x="79.9" y="192.9">1</text>
<text x="136.4" y="192.9">1 USB_DP_CONN</text>
<text x="219" y="196.7">1</text>
<text x="226.6" y="196.7">2</text>
<text x="125.6" y="205.2" transform="rotate(-90 125.6 205.2)">3</text>
</g>
<g font-size="1.3" fill="#0f0f0f">
<text x="81.1" y="101">UART_RX 1</text>
<text x="79.1" y="104.8">UART_DIR</text>
<text x="193" y="106.6">ESP_EN</text>
<text x="81.4" y="108.6">UART_TX 4</text>
<text x="217.5" y="138.3">ESP_EN</text>
<text x="76.5" y="148.5">USB_VBUSA4</text>
<text x="285.7" y="148.5">UART_DIR</text>
<text x="72.6" y="153.5">USB_DP_CONNA6</text>
<text x="72.5" y="156.1">USB_DN_CONNA7</text>
<text x="76.5" y="161.2">USB_VBUSA9</text>
<text x="229.2" y="156.1">UART_RX</text>
<text x="229.5" y="158.6">UART_TX</text>
<text x="204.6" y="175.1">USB_DN_CONN 1</text>
<text x="83.8" y="192.9">USB_VBUS</text>
<text x="99.2" y="192.9">USB_DN_CONN 2</text>
<text x="204.7" y="196.7">USB_DP_CONN 1</text>
</g>
<g font-size="1.3" fill="#725600">
<text x="136.6" y="107.1">RS485_A</text>
<text x="136.6" y="102.1">LOGIC_3V3</text>
<text x="136.6" y="104.6">RS485_B</text>
<text x="163.6" y="107.6">LOGIC_3V3</text>
<text x="219.9" y="107.6">LOGIC_GND</text>
<text x="69.3" y="108.4">LOGIC_GND</text>
<text x="111.2" y="109.7">LOGIC_GND</text>
<text x="163.2" y="112.7">LOGIC_GND</text>
<text x="203.4" y="114">LOGIC_GND</text>
<text x="287.2" y="131.8">LOGIC_GND</text>
<text x="99.2" y="134.3">CHASIS</text>
<text x="162.3" y="136.9">LOGIC_3V3</text>
<text x="224.2" y="134.3">LOGIC_GND</text>
<text x="287.2" y="134.3">LOGIC_GND</text>
<text x="287.2" y="136.9">ADC1</text>
<text x="74.3" y="141.9">LOGIC_GND</text>
<text x="110.7" y="141.9">LOGIC_GND</text>
<text x="226.6" y="141.9">RGB_DATA</text>
<text x="287.2" y="139.4">ADC2</text>
<text x="305" y="141.9">UART0_TX</text>
<text x="228" y="149.6">SPI_SCK</text>
<text x="228.2" y="144.5">I2C_SDA</text>
<text x="228.2" y="147">I2C_SCL</text>
<text x="287.2" y="147">JTAG TMS</text>
<text x="305" y="144.5">UART0_RX</text>
<text x="46.4" y="152.1">LOGIC_GND</text>
<text x="226.2" y="154.6">DI2_LOGIC</text>
<text x="226.2" y="152.1">DI1_LOGIC</text>
<text x="287.2" y="154.6">SPI_CS2</text>
<text x="287.2" y="152.1">SPI_DC</text>
<text x="139.9" y="159.7">LOGIC_GND</text>
<text x="287.2" y="157.2">SPI_CS1</text>
<text x="160.7" y="166.1">LOGIC_GND</text>
<text x="227.2" y="162.3">SPI_MISO</text>
<text x="320.2" y="167.3">LOGIC_3V3</text>
<text x="74.3" y="169.9">LOGIC_GND</text>
<text x="110.7" y="169.9">LOGIC_GND</text>
<text x="320.2" y="169.9">ESP_BOOT</text>
<text x="216.6" y="185.1">LOGIC_GND</text>
<text x="324" y="181.3">LOGIC_GND</text>
<text x="253.7" y="189.4" transform="rotate(-90 253.7 189.4)">SPI_MOSI</text>
<text x="256.2" y="188.4" transform="rotate(-90 256.2 188.4)">DI_AUX1</text>
<text x="258.8" y="189.5" transform="rotate(-90 258.8 189.5)">DO1_CMD</text>
<text x="261.3" y="189.5" transform="rotate(-90 261.3 189.5)">DO2_CMD</text>
<text x="263.9" y="189.5" transform="rotate(-90 263.9 189.5)">DO3_CMD</text>
<text x="266.4" y="189.5" transform="rotate(-90 266.4 189.5)">DO4_CMD</text>
<text x="271.5" y="190.3" transform="rotate(-90 271.5 190.3)">DI3_LOGIC</text>
<text x="274" y="190.3" transform="rotate(-90 274 190.3)">DI4_LOGIC</text>
<text x="320.2" y="186.4">LOGIC_GND</text>
<text x="52.7" y="194">LOGIC_GND</text>
<text x="268.9" y="193.7" transform="rotate(-90 268.9 193.7)">DO_FAULT_INT</text>
<text x="127.2" y="208">LOGIC_GND</text>
<text x="216.6" y="206.7">LOGIC_GND</text>
</g>
<g font-size="1.3" fill="#939391">
<text x="232.4" y="180">C405</text>
<text x="232.4" y="182.6">C</text>
<text x="232.4" y="201.6">C406</text>
<text x="232.4" y="204.2">C</text>
</g>
</svg>
